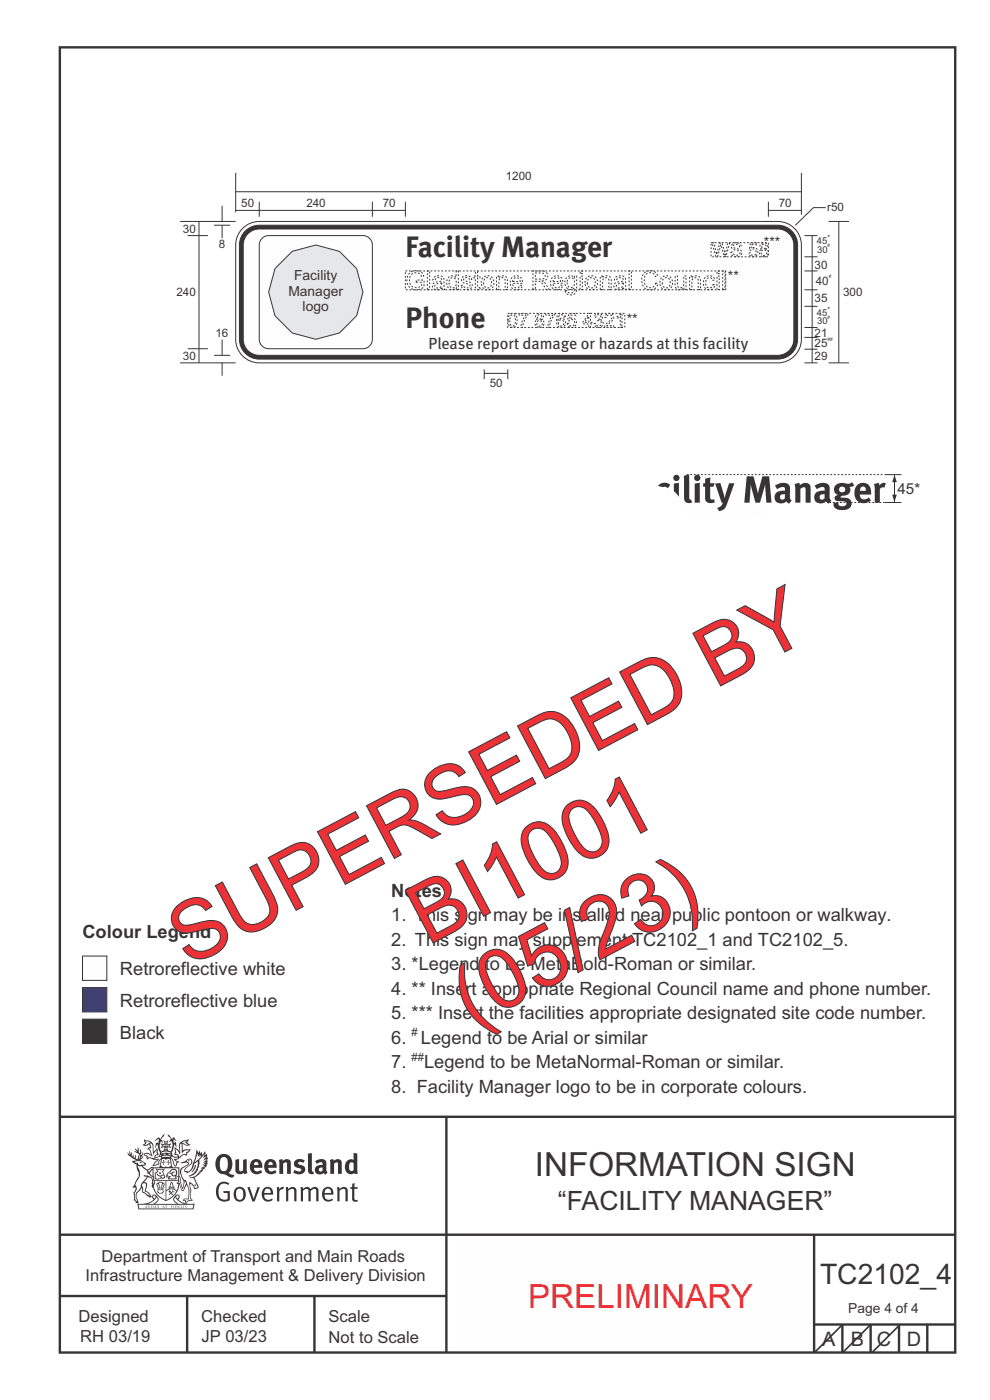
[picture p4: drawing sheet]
<svg xmlns="http://www.w3.org/2000/svg" width="210mm" height="297mm" viewBox="0 0 210 297" stroke-linecap="round" stroke-linejoin="round" font-family="sans-serif">
<path d="M12.7 236.9h189.8M94.7 236.8v50.1M12.7 261.9h190M12.7 274.9h82M39.7 274.9v12.1M66.7 274.9v12M172.7 261.9v25" fill="none" stroke="#373435" stroke-width=".51"/>
<g fill="#373435">
<path d="M47 245.6a2.55 2.55 0 0 0 0 2.7l.3 .1a.81 .81 0 0 0 1-.9v-.6a1.04 1.04 0 0 0-1.1-1.4zM46.3 245.2a1.82 1.82 0 0 1 2.1-.2 1.82 1.82 0 0 1 .9 1.9 2.29 2.29 0 0 1-.8 1.9l.7 .4h.5l-.2 .5a2.87 2.87 0 0 1-2-.6 2.12 2.12 0 0 1-1.7-3.1z" fill-rule="evenodd"/>
<path d="M49.9 246l.8-.1v2a.46 .46 0 0 0 .3 .6 .46 .46 0 0 0 .6-.3v-2.2l.7-.1v2.3l.2 .6-.5 .3-.3-.3a1.02 1.02 0 0 1-1.2 .3 1.02 1.02 0 0 1-.6-1.1z" fill-rule="evenodd"/>
<path d="M54 246.6l-.1 .6h.9a.49 .49 0 0 0-.2-.6 .49 .49 0 0 0-.6 0zM53.4 246.3a1.34 1.34 0 0 1 1.6-.3 1.34 1.34 0 0 1 .6 1.6v.1h-1.7a.77 .77 0 0 0 .5 .8 .77 .77 0 0 0 .9-.3l.3 .5a1.59 1.59 0 0 1-2 .1 1.59 1.59 0 0 1-.5-2z" fill-rule="evenodd"/>
<path d="M57 246.6l-.1 .6h1a.49 .49 0 0 0-.2-.6 .49 .49 0 0 0-.7 0zM56.4 246.3a1.34 1.34 0 0 1 1.6-.3 1.34 1.34 0 0 1 .7 1.6v.1h-1.8a.77 .77 0 0 0 .5 .8 .77 .77 0 0 0 .9-.3l.4 .5a1.59 1.59 0 0 1-2.1 .1 1.59 1.59 0 0 1-.5-2z" fill-rule="evenodd"/>
<path d="M59.2 246.1l.7-.2 .1 .4a.95 .95 0 0 1 1-.4 .95 .95 0 0 1 .7 .9v2.2h-.8v-2.2a.46 .46 0 0 0-.8 .1v2.1h-.8z" fill-rule="evenodd"/>
<path d="M62.6 246.3a1.75 1.75 0 0 1 2-.1l-.2 .5-.6-.2a.43 .43 0 0 0-.6 .3l.4 .3a1.04 1.04 0 0 1 1.2 1.1 1.04 1.04 0 0 1-1.4 .9l-1.2-.3 .3-.6 1 .3 .4-.3a.88 .88 0 0 0-1-.5l-.4-.3-.1-.3z" fill-rule="evenodd"/>
<path d="M65.3 244.8l.8-.2 .1 3.8 .3 .1 .1 .5a.88 .88 0 0 1-1-.1 .88 .88 0 0 1-.3-.9z" fill-rule="evenodd"/>
<path d="M67.8 247.8a.43 .43 0 0 0-.1 .7 .43 .43 0 0 0 .7-.2v-.6zM66.8 246.3a1.7 1.7 0 0 1 2.4 .1v1.9l.3 .4-.4 .5-.5-.4a1.03 1.03 0 0 1-1.7-.1 1.03 1.03 0 0 1 .8-1.5l.7-.1v-.4a.8 .8 0 0 0-1.2 .2z" fill-rule="evenodd"/>
<path d="M70 246.1l.7-.2 .1 .4a.95 .95 0 0 1 1-.4 .95 .95 0 0 1 .7 .9v2.2h-.8v-2.2a.46 .46 0 0 0-.8 .1v2.1h-.8z" fill-rule="evenodd"/>
<path d="M74.3 246.6a1.48 1.48 0 0 0 0 1.8h.5l.2-.2v-1.4l-.3-.2zM75 244.6l.8 .1 .1 4.3h-.7l-.1-.1a1.26 1.26 0 0 1-1.4 0 1.26 1.26 0 0 1-.5-1.4 1.29 1.29 0 0 1 .4-1.3 1.29 1.29 0 0 1 1.4-.1z" fill-rule="evenodd"/>
<path d="M46.4 251.1a1.72 1.72 0 0 1 2.3 0l-.3 .3a1.24 1.24 0 0 0-1.4-.2 1.24 1.24 0 0 0-.6 1.3 1.49 1.49 0 0 0 1.2 2l.7-.2v-1.2h-.8l-.1-.4h1.3v1.9a1.93 1.93 0 0 1-2.2-.1 1.93 1.93 0 0 1-.7-2.1l.2-.8z" fill-rule="evenodd"/>
<path d="M50.4 252.3a1.65 1.65 0 0 0 .2 2.2 .99 .99 0 0 0 1-1.4 .78 .78 0 0 0-.4-.8 .78 .78 0 0 0-.8 0zM50 252a1.33 1.33 0 0 1 1.6 0 1.33 1.33 0 0 1 .5 1.4 1.31 1.31 0 0 1-1.3 1.5 1.31 1.31 0 0 1-1.2-1.6v-.5z" fill-rule="evenodd"/>
<path d="M52.5 251.9l.4-.1 .9 2.6 .8-2.5h.5l-1.1 3h-.5z" fill-rule="evenodd"/>
<path d="M56.3 252.4l-.2 .7h1.3a.7 .7 0 0 0-.3-.8 .7 .7 0 0 0-.8 .1zM55.9 252.2a1.22 1.22 0 0 1 1.5-.2 1.22 1.22 0 0 1 .5 1.4h-1.8a.93 .93 0 0 0 .5 1.1 .93 .93 0 0 0 1.1-.3l.2 .3a1.43 1.43 0 0 1-1.8 .2 1.43 1.43 0 0 1-.6-1.7z" fill-rule="evenodd"/>
<path d="M58.7 251.9l.4-.1 .1 .5 .4-.4 .6-.1-.2 .5a.66 .66 0 0 0-.8 .7v1.9h-.4z" fill-rule="evenodd"/>
<path d="M60.6 251.9l.4-.1 .1 .5a.94 .94 0 0 1 1-.5 .94 .94 0 0 1 .8 .8v2.3h-.5l-.1-2.6a.81 .81 0 0 0-1.2 .3v2.3h-.4z" fill-rule="evenodd"/>
<path d="M63.7 251.9l.5-.1 .1 .4 .4-.3a.78 .78 0 0 1 1.1 .4 .9 .9 0 0 1 1-.5 .9 .9 0 0 1 .8 .8v2.3h-.5l-.1-2.5a.67 .67 0 0 0-1.1 .3v2.2h-.5v-2.4l-.4-.3-.7 .4v2.3h-.5z" fill-rule="evenodd"/>
<path d="M69 252.4l-.1 .7h1.3a.7 .7 0 0 0-.3-.8 .7 .7 0 0 0-.9 .1zM68.7 252.2a1.22 1.22 0 0 1 1.5-.2 1.22 1.22 0 0 1 .5 1.4h-1.8a.93 .93 0 0 0 .4 1.1 .93 .93 0 0 0 1.2-.3l.1 .3a1.44 1.44 0 0 1-1.7 .2 1.44 1.44 0 0 1-.6-1.7z" fill-rule="evenodd"/>
<path d="M71.4 251.9l.5-.1 .1 .5a.94 .94 0 0 1 1-.5 .94 .94 0 0 1 .8 .8v2.3h-.5l-.1-2.6a.81 .81 0 0 0-1.2 .3v2.3h-.4z" fill-rule="evenodd"/>
<path d="M74.7 251.1l.5-.1v.9h.7l-.1 .3h-.6v2.2l.1 .1h.5l.1 .3a.75 .75 0 0 1-1.2-.5v-2.1h-.4v-.3h.4z" fill-rule="evenodd"/>
<path d="M30.8 242.1l1.1 .3-.9 .5h-.4l.6-.6zM31.8 242.6h.2a2.44 2.44 0 0 1 .4 1.9l.1 .5 .7-1-.1 .6 .3 .3a.57 .57 0 0 0-.6 .7l-1-.1-.5 .2 .2-.5-.8-.3 .7-.1 .9 .5 .1-.1-.6-1.3-.2-.2 .5-.1zM30.7 241.6l-.1 .5 .2 .3-.6 .5a1.04 1.04 0 0 0 1.4-.2l.2 .7-.3 .1-.2 .4a.94 .94 0 0 1 .8 1l-.2-.1a1.16 1.16 0 0 0-1.5 0l.3 .4 .4 .1 .1 .6 .2 .1 .1-.2a.94 .94 0 0 1 1.1 .2h.8l-1.2 1.3a1.13 1.13 0 0 0 1.2-.2l.4-.1-.1-.4 .5-.8a.83 .83 0 0 0-.6 1.1l-.3-.1-.7 .4 1.1-1.4-.5 .1-.5-.1 1.3-.5-.1-.1-.9 .4v-.4l.2-.1 .3 .1 .1-.3-.2-.5v-.5l-.1-.4-.7 1v-.8a1.42 1.42 0 0 0-1.6-1.8z" fill-rule="evenodd"/>
<path d="M38.5 242.4l.5-.3 .7-.1-.6 .4 .8 .5h-.3zM38.3 242.7l.2-.1 .1 2a1.69 1.69 0 0 1 1.6-.6l-.8 .5 .1 .4a1.1 1.1 0 0 0-1.5 .6l-.1-.4-.2-.2-.5-.1 .3-.4-.3-.6a1.42 1.42 0 0 1 .8 1.1l.2-.2zM37.1 243.3l.1 1.1-.2 .2 .1 .5h.5l.1 .2a.96 .96 0 0 1-1.1-.2l-.1 .2a1.06 1.06 0 0 0 1.3 .2v.1a.72 .72 0 0 1-1 .2l.3 .4 .6 .3-.4 .1-.1 .7-.2-.3-.4-1.1-.4-.4 .4 .8a1.54 1.54 0 0 0 .7 1.2l.2-.2a.58 .58 0 0 1 .4-.8l.2-.2h-.3l-.5-.2 .9-.5a.93 .93 0 0 1 1.2-.6v.2l.2-.1 .1-.5a.99 .99 0 0 0 .7-.9l-1.3 .2-.3 .2-.1-1.4 .9 .4 .9-.3-.4-.1-.5-.3 .4-.8-.6 .3a1.46 1.46 0 0 0-1.4 2.1v.3l-.2-.4z" fill-rule="evenodd"/>
<path d="M35.6 246.1l.2 .1-.1 .3 .4 .1h-.4v.5l-.1-.5-.3-.1h.3z" fill-rule="evenodd"/>
<path d="M34.6 246.1l.2 .1v.3h.3l-.3 .1-.1 .5v-.5h-.4l.4-.1z" fill-rule="evenodd"/>
<path d="M34.3 246a.57 .57 0 0 1 .9 .2 .57 .57 0 0 1 .9-.2l.2 1.4h-.2a.57 .57 0 0 1-.9 0 .69 .69 0 0 1-1.1 0zM34.2 245.2l-.3 2.2-.2 .3h3l-.2-.3-.3-2.2h-.2v.3l-.8-.1-.8 .1v-.3z" fill-rule="evenodd"/>
<path d="M34.2 249.6a.3 .3 0 0 0 .6 0 .3 .3 0 0 0-.6 0zM33.3 248.1l.3 .3-.3 .4a.79 .79 0 0 0 0 1.3l.8-.3-.1-.2a.55 .55 0 0 1-.7-.6l.1-.1 .2 .3 .3 .2 .8-.2-.4-.7 .4-.4-.7 .2zM33 247.9l1.1 .2 .9-.2-.4 .6 .4 1.2a.56 .56 0 0 1-.8 .3h-.2a.73 .73 0 0 1-.9 .2 .73 .73 0 0 1-.3-1v-.4l.6-.4z" fill-rule="evenodd"/>
<path d="M35.6 249l.7-.4a.58 .58 0 0 1 1-.2 .58 .58 0 0 1-.4 1l-.3-.4a.43 .43 0 0 1 .6-.3v-.1a.57 .57 0 0 0-.8 .2h-.2l-.3 .1 .4 .2a.55 .55 0 0 0 .9 .4v.5h-1.3l.3-.4-.1-.2-.6 .2 .2-.3-.2-.1zM35.4 249l-.1 .2a.39 .39 0 0 0 .2 .6l.3-.1-.2 .5h1.9l-.1-.8a.86 .86 0 0 0-.1-1.3 .86 .86 0 0 0-1.3 .4z" fill-rule="evenodd"/>
<path d="M36 251.9h.8v.3h-.8zM36.4 250.9l.2 .9h-.4zM36.4 250.7l-.3 .5-.1 .6h-.2v.4l-.7 .4 .2 .1a1.48 1.48 0 0 1 2.1 .1l.2-.1-.6-.5v-.4h-.2l-.1-.6z" fill-rule="evenodd"/>
<path d="M35.8 252.6h.4l.1 .4 .3-.3-.2-.2a.38 .38 0 0 1 .5 .5l-.2-.2-.3 .3 .3 .2-.3 .3-.1-.4-.4 .3-.1-.1 .4-.3-.1-.2-.2 .1z" fill-rule="evenodd"/>
<path d="M34.5 251.2h.2v.2l-.2 .6h-.2zM33.6 252.4h.9v.2a.55 .55 0 0 1-.8 .4v-.1l-.2-.1zM33.4 251.2h.2l.2 .8h-.2zM33.6 252.1h.8l.1 .2h-.8zM33.8 250.9h.5l-.2 1.1h-.1zM33.3 251l-.1 .3 .3 1.1a.48 .48 0 0 0-.1 .5 .48 .48 0 0 0 .5 .3h.5a.49 .49 0 0 0 .2-.8l.3-1.1-.1-.3a1.42 1.42 0 0 0-1.5 0z" fill-rule="evenodd"/>
<path d="M33.7 248.7h.4l.1 .3h-.3z" fill-rule="evenodd"/>
<path d="M41.3 247.2l.3-.1-.2 .8-.6 .7h-.2l.5-.6z" fill-rule="evenodd"/>
<path d="M39.7 246.2l.3-.2 .5 .2a.88 .88 0 0 1-.6 1.1 1.22 1.22 0 0 0-.8 1.3l.5 .1a.72 .72 0 0 0 .9-.3l.5-.9 .2-.6 .8-.5v.2a2.85 2.85 0 0 1-2 2.8l.1 .1a2.13 2.13 0 0 0 1.9-1.4v-.3a2.01 2.01 0 0 0 .3-1.7l1.1-1.3-.4 1 .7-.5-.7 .9 .8-.4-.8 .9 .7-.2-.9 .6 .8-.2-.8 .5h.7l-.8 .3 .3 .1-.4 .1 .2 .3h-.4l.2 .3h-.4l.1 .2h-.1a2.16 2.16 0 0 1-2 1.1l.1 .1h.4a.76 .76 0 0 1 .7 .8l.5 1.2-.6 .1a1.45 1.45 0 0 0-1.1-1.3l.2 1.8-.1 1.9 .4 .2a1.07 1.07 0 0 0-1.2 .4v-.2l-.5-.2a.87 .87 0 0 1 1.1-.1v-.8a4.4 4.4 0 0 0-.6-3l-.1-.4-.2 .1a2.16 2.16 0 0 1-.7-2.2l.3-.4 1.2-.8a.55 .55 0 0 0-.4-.7zM37.8 249.6a.76 .76 0 0 1 .3 1l.6 1.6 .4-1.6 .2 .1a.61 .61 0 0 1-.1 .9l-.3 .8-.2 .1-.7-1.7-.3 .2a1.18 1.18 0 0 0 .1-1.4zM41.8 244.6l.2 .8 .3-.5v.6l.4-.5a1.9 1.9 0 0 1-1.2 1.4l-.3 .3zM38.2 246.7l1.4-.1 .2 .1v.3l-.5 .3a1.26 1.26 0 0 0-.9 1.9l.2 .7a1.84 1.84 0 0 1 .1 2l-.4-1.3a.96 .96 0 0 0-.4-1.2l-.4 .2a.78 .78 0 0 1 0 1.3l.1 .2 .4 .1 .4 1.1a.38 .38 0 0 0 .2 .3 .38 .38 0 0 0 .4 0l.6-1.2a2.94 2.94 0 0 1 .4 2.5l-.1 .4h-.8l-.3 .3v.2h.4l.1 .4 .2 .1a1.02 1.02 0 0 1 1.3-.5v-.4l-.3-.1 .1-1.8-.3-1.4 .1 .1a1.14 1.14 0 0 1 .8 .9 .63 .63 0 0 0 .8-.1 .63 .63 0 0 0-.2-.9l-.6-1.3 .9-.6 .2-.3h.3l-.1-.2 .4-.1-.1-.2h.3l-.1-.4h.5l-.2-.2 .6-.4v-.2h-.2l.4-.5h-.3l.3-.5-.4 .1 .4-.5v-.3l-.3 .1 .2-.6-.1-.2-.4 .3v-.9l-.6 .9-.2-.8-.2 .5-.3-.8-.1 .7-.5-.8-.1 1.3-.6 1.9a1.81 1.81 0 0 1-1 1.5l-.6-.2a1.75 1.75 0 0 1 1.1-1.3 .75 .75 0 0 0 .1-1.2 .75 .75 0 0 0-1.2 .4z" fill-rule="evenodd"/>
<path d="M41.2 251.3h.3l.2 .2h-.4z" fill-rule="evenodd"/>
<path d="M29.4 255.6h11.6l-.1 .8h-11.4zM31.3 255.4l.5-.2a2.48 2.48 0 0 0 1.4-1.3l.3 .6-.5 .6-.5 .3zM32.5 253.7l.3-.1 .2 .1-.3 .6zM37.2 253.9a2.65 2.65 0 0 0 1.8 1.5h-1.1l-.5-.3-.5-.6zM37.4 253.7l.2-.1 .3 .1-.3 .6zM29.2 255.3l.1 1.3h11.8l.2-1.1-.2-.2a4.1 4.1 0 0 1-3.3-.8l.3-.4-.1-.6a1.06 1.06 0 0 0-1.3 .9l.2 .5 .6 .5h-4.7l.3-.2a.84 .84 0 0 0 .6-.7 .84 .84 0 0 0-.5-.8l-.3-.3-.5 .1-.1 .6 .3 .4a4.2 4.2 0 0 1-3.4 .8z" fill-rule="evenodd"/>
<path d="M31 255.8l.1 .3h-.2zM31 255.7l-.3 .5 .4-.1 .2 .1z" fill-rule="evenodd"/>
<path d="M31.3 255.7h.3v.5a.25 .25 0 0 0 .2-.2 .25 .25 0 0 0-.1-.3h.1a.29 .29 0 0 1 0 .5 .29 .29 0 0 1-.4 0 .29 .29 0 0 1 0-.5z" fill-rule="evenodd"/>
<path d="M32.2 255.8a.22 .22 0 0 1 .3 .2 .22 .22 0 0 1-.3 .2zM32 255.7l.1 .5a.33 .33 0 0 0 .4 0 .33 .33 0 0 0 0-.5 .33 .33 0 0 0-.5 0z" fill-rule="evenodd"/>
<path d="M32.9 255.8l.1 .3h-.2zM32.9 255.7l-.2 .5 .3-.1 .2 .1z" fill-rule="evenodd"/>
<path d="M33.3 255.7h.2l.1 .2 .2-.2-.2 .2 .2 .3-.3-.2-.1 .2h-.1l.2-.2z" fill-rule="evenodd"/>
<path d="M34.7 255.8l.1 .3h-.2zM34.7 255.7l-.3 .5 .4-.1 .2 .1z" fill-rule="evenodd"/>
<path d="M35 255.7h.5l-.2 .1v.4h-.2l.1-.4z" fill-rule="evenodd"/>
<path d="M36.2 255.7h.3l-.1 .1v.1h.1l-.1 .1v.2h-.2z" fill-rule="evenodd"/>
<path d="M36.7 255.7h.2v.5h-.2z" fill-rule="evenodd"/>
<path d="M37.3 255.8a.22 .22 0 0 1 .3 .2 .22 .22 0 0 1-.3 .2zM37.1 255.7v.5a.33 .33 0 0 0 .5 0 .33 .33 0 0 0 0-.5 .33 .33 0 0 0-.5 0z" fill-rule="evenodd"/>
<path d="M37.8 255.7h.4l-.2 .1v.1h.1l-.1 .1v.2h.2h-.4z" fill-rule="evenodd"/>
<path d="M38.4 255.7h.2l-.1 .4 .2 .1h-.3z" fill-rule="evenodd"/>
<path d="M38.9 255.7h.2v.5h-.2z" fill-rule="evenodd"/>
<path d="M39.3 255.7h.2l-.1 .1 .2 .3-.2 .1h-.1v-.1h.2z" fill-rule="evenodd"/>
<path d="M34.2 244.6a1.51 1.51 0 0 1 2 .2 2.67 2.67 0 0 0-2.1 0zM35.7 244.8l.4 .1 .1 .3-.4-.2zM34.6 244.8l.5-.1 .1 .2-.4 .1zM34 245l.3 .1-.3 .1zM34.9 244.1l.3-.2 .3 .2zM34.9 242.8h.2v.4h-.2zM35 242.3l.2 .1 .2-.1-.1 .3h-.2zM35.1 243.5h.2l.1 .3-.2-.1-.2 .1zM35.3 242.8h.2v.4h-.2zM34.4 242.8l.3 .1 .1 .3-.4 .1 .2-.2zM35.7 242.9l.3-.1-.2 .3 .2 .2-.4-.1zM32.7 242.1l1-.5-.1 1-.2-.2-.3 .1-.3 1.1 .5-.9 .3 .8a1.84 1.84 0 0 1 .2 1.8l.4 .1a2.48 2.48 0 0 1 2.2 0l.2-.3-.2-.6 .7-1.8 .4 .7-.2-1.1h-.2l-.2 .2v-.9l.6 .5-.6-.8-.3 .1-.1 .4-.5-.9-.5-.3 .2 .4 .6 .6-.5 .8 .4-.4a2.06 2.06 0 0 1 0 2.3l-.5-.2-.2-.6 .1-.1 .8 .2-.4-.5 .4-.5-.7 .2-.2-.2 .2-.7-.5 .3-.5-.3 .2 .7-.2 .2-.7-.2 .4 .5-.4 .5 .8-.2 .1 .1-.2 .6-.5 .2a2.02 2.02 0 0 1 0-2.2l.3 .5-.1-.7-.3-.1 .8-1.2-.4 .3-.5 .8-.2-.3a.8 .8 0 0 0-.8 .5z" fill-rule="evenodd"/>
<path d="M29.2 247.2l.3 .2a.61 .61 0 0 1 .8 .4l.3 .2a.8 .8 0 0 1 .6 1l.4 .1 .5 .5a1 1 0 0 1 .5 1.1l-.1 .6v-.4h-.1a.96 .96 0 0 0-.8-1.3l-.2-.2h-.7l-.1-.2-.1 .1 .1 .3h.6l-1.2 1.4-.2 .9-.4 .6a1.33 1.33 0 0 0-.5 1.9l.2 .5a1.26 1.26 0 0 1-.5-1.5l-.1-.3a1.56 1.56 0 0 0 .4-1.8l-.3 .3 .2-.6a3.2 3.2 0 0 0 .7-2.9zM30.4 251h.4a2.06 2.06 0 0 1-.1 1.7l.7 .5 .4 .4-.6-.1-.8-.6-.1-1a.51 .51 0 0 1 .1-.9zM28.6 246.5a1.52 1.52 0 0 1 2.1 .5l-1.1 .2-.2-.1-.1-.5-.5 .1zM27.5 244.1v.9l-.3-.4h-.1a3.1 3.1 0 0 0 1.9 1.6h-1l.5 .7 .5 .1 .1 1.1a1.84 1.84 0 0 1-.3 2.5l-.4 .9-.3 .3 .2 .2 .4-.2 .1 .5-.2 .4-.3 .2 .1 1.8 .2-.1 .3 .6h.1h.4l-.1-.5a1.3 1.3 0 0 1-.1-1.7l.9-1 .1 1 .6 .3 .5 .5 .1-.1 .2 .3h.5a1.85 1.85 0 0 0-1.2-1.4l.1-.3a1.39 1.39 0 0 0 0-1.4l-.5-.1 .5-.6a.66 .66 0 0 1 .9-.4 .66 .66 0 0 1 .3 .9l-.1 .5 .2-.1v.1l-.1 .3 .2 .5 .1-.2a2.24 2.24 0 0 0 .1-2.2 .73 .73 0 0 1-.7-.7 .73 .73 0 0 1 .6-.8v-.2a.94 .94 0 0 0-.9 .9 .48 .48 0 0 1-.1-.6 .48 .48 0 0 1 .5-.3l.5-.2a.51 .51 0 0 0-.8 .2l-.5 .2-1-.8 .6-.1 .2-.4-1.2-.7 .5-.5v-.3l-.5 .4 .1-.2a.69 .69 0 0 0 .2-1.1v.5l-.2 .2v-1l-.3-.2 .1 .5-.1 .2-.4-1.2v.7l-.6-.4 .5 .7-.6-.2 .3 .2a1 1 0 0 1 .7 1.5l-.2-.8v.8l-.5-.2v-.7l-.2 .6-.2-.1-.1-.6-.2 .5-.2-.3 .1-.7-.2 .5z" fill-rule="evenodd"/>
<path d="M29.6 246.6l.2-.2 .3 .3z" fill-rule="evenodd"/>
<path d="M32.4 247.6h5.6v2.1l-.2-.1v-1.8h-5.2v2.6h5.2v-.8l.1 .2-.1 1.1v-.4h-2.5v4a4.1 4.1 0 0 0 2.6-3.5l.1-.1a4 4 0 0 1-2.8 3.9 4.2 4.2 0 0 1-2.8-4.7l.1 1.2 .1-.1a3.8 3.8 0 0 0 2.5 3.3v-4h-2.5l-.2-.8z" fill-rule="evenodd"/>
<circle cx="40" cy="246.2" r=".17"/>
</g>
<path d="M12.7 10h189.9v276.9h-189.9z" fill="none" stroke="#373435" stroke-width=".51"/>
<path d="M17.5 209.5h5.2v5.2h-5.2z" fill-rule="evenodd" fill="#3e4095" stroke="#373435" stroke-width=".21"/>
<path d="M17.5 202.8h5.2v5.2h-5.2z" fill-rule="evenodd" fill="#fefefe" stroke="#373435" stroke-width=".21"/>
<path d="M17.5 216.2h5.2v5.2h-5.2z" fill-rule="evenodd" fill="#373435" stroke="#373435" stroke-width=".21"/>
<path d="M51.2 48.8a5 5 0 0 1 3.8-1.8h110a5 5 0 0 1 5 5v20a5 5 0 0 1-5 5h-110a5 5 0 0 1-5-5v-20a5 5 0 0 1 1.2-3.2z" fill-rule="evenodd" fill="#fefefe" stroke="#373435" stroke-width=".21"/>
<path d="M52.3 48.8a4.2 4.2 0 0 1 2.7-1h110a4.2 4.2 0 0 1 4.2 4.2v20a4.2 4.2 0 0 1-4.2 4.2h-110a4.2 4.2 0 0 1-4.2-4.2v-20a4.2 4.2 0 0 1 1.5-3.2z" fill-rule="evenodd" fill="#373435" stroke="#373435" stroke-width=".21"/>
<path d="M52.6 49.6a3.4 3.4 0 0 1 2.4-1h110a3.4 3.4 0 0 1 3.4 3.4v20a3.4 3.4 0 0 1-3.4 3.4h-110a3.4 3.4 0 0 1-3.4-3.4v-20a3.4 3.4 0 0 1 1-2.4z" fill-rule="evenodd" fill="#fefefe" stroke="#373435" stroke-width=".21"/>
<path d="M86 57.5h67.9v4h-67.9zM150.8 51.5h12.2v3h-12.2zM107.7 66.5h24.8v3h-24.8z" fill="none" stroke="#373435" stroke-width=".21" stroke-dasharray=".4 .4" stroke-linecap="butt"/>
<path d="M55.6 50.6l.9-.5 .5-.1h20a2.01 2.01 0 0 1 2 2v20a2.01 2.01 0 0 1-2 2h-20a2.01 2.01 0 0 1-2-2v-20l.1-.5z" fill="none" stroke="#373435" stroke-width=".21"/>
<path d="M60.2 55.1l1.8-1.8 5-1.3 5 1.3 3.7 3.7 1.3 5-1.3 5-3.7 3.6-2.5 .7-2.5 .7-5-1.4-3.7-3.6-1.3-5 1.3-5z" fill-rule="evenodd" fill="#e6e7e8" stroke="#373435" stroke-width=".21"/>
<g fill="none" stroke="#373435" stroke-width=".21">
<path d="M50 36.7v8.3M170 36.7v8.9M38.2 47h11.8M39.8 50h4.3M42.2 47v30M45.4 47.8h3.4M47.1 43.6v3.4M47.1 47.8v2.7M50 44.6h36M50 40.7h120M55 42.8v3.2M79 42.8v3.2"/>
<path d="M86 42.8v3.2M163 44.6h7M163 42.8v3.2M170.6 50h2.8M170.6 54.5h2.8M170.6 57.5h2.8M172.3 50v27M175.2 44h-2.7l-3.8 3.8M175.8 47h4.3M177.9 47v30M38.2 77h11.8M39.8 74h4.3"/>
<path d="M45.4 75.4h3.4M47.1 72v3.4M47.1 77v2.7M102.7 79.2h5M102.7 78.4v2M107.7 78.4v2M170.6 77h2.8M170.6 65h2.8M170.6 69.5h2.8M170.6 61.5h2.8M170.6 71.6h2.8M170.6 74.1h2.8"/>
<path d="M175.8 77h4.3M189.7 100.7v5.8"/>
</g>
<g fill="#373435">
<path d="M189.3 104.9h.9l-.5 1.6z"/>
<path d="M189.7 100.7l.5 1.6h-.9z"/>
</g>
<path d="M187.6 100.7h3.6M187.6 106.6h3.6" fill="none" stroke="#373435" stroke-width=".21"/>
<path d="M145.7 100.7h41.9M175.9 106.6h11.7" fill="none" stroke="#373435" stroke-width=".21" stroke-dasharray=".4 .4" stroke-linecap="butt"/>
<path d="M146.2 102.3l.7 .1a18.6 18.6 0 0 0 6.2 1.1 18.3 18.3 0 0 1 8.7 3.3l.5 .6 .2 .7-.2 .6a7.2 7.2 0 0 1-4.1 1.4 33 33 0 0 1-10.3-.2 4.2 4.2 0 0 1-2.8-2.7v-.6l.4-1a6.2 6.2 0 0 0 .7-3.3z" fill-rule="evenodd" fill="#fefefe" stroke="#fefefe" stroke-width=".21"/>
<path d="M139.7 102.9l-.1 .2 1.1 .3 .5-.1 .5 .3 .5-.7a1.78 1.78 0 0 0-2.5 0zM142.9 102.6v1.6l1.1 1.2v-3zM142.8 101.4a.67 .67 0 0 0 1.3 0 .67 .67 0 0 0-1.3 0zM145 100.9l.1 4.3a1.18 1.18 0 0 0 .4 1.3 1.18 1.18 0 0 0 1.3 .1l-.2-.6h-.2l-.2-.3-.1-5zM147.4 102.6v4h1v-4.2zM147.2 101.4a.7 .7 0 0 0 1.4 0 .7 .7 0 0 0-1.4 0zM149.6 101.5v1h-.4v.8h.4v2.2a1.15 1.15 0 0 0 .5 1.1 1.15 1.15 0 0 0 1.2 .1l.3-.1-.1-.7-.2 .1a.48 .48 0 0 1-.6-.1 .48 .48 0 0 1-.1-.6v-2h.7l.3-.8h-1l.1-1.2zM151.7 102.6l1.4 4h.2l-.4 .8-.8 .3 .4 .7h.2a1.95 1.95 0 0 0 1.6-1.7l1.5-4.2h-1.1l-1 3.2-.9-3.2zM158.4 101l-.5 5.6h1.1l.2-3.9 1.1 3.9h.9l1.1-3.9 .3 3.9h1.1l-.5-5.6h-1.5l-.9 3.7-1-3.7zM164.4 103l.4 .8a1.28 1.28 0 0 1 1.7-.2v.5a1.64 1.64 0 0 0-2.1 2 1.55 1.55 0 0 0 2.4 .2l.6 .5 .5-.6-.3-.5v-1.8a1.33 1.33 0 0 0-.6-1.3 1.33 1.33 0 0 0-1.4-.1zM165.5 105.1l1-.3v.9a.57 .57 0 0 1-.8 .2 .57 .57 0 0 1-.2-.8zM168.6 102.7l.1 1v2.9h1.1v-2.9a.6 .6 0 0 1 .5-.3 .6 .6 0 0 1 .6 .3v2.9h1v-3a1.26 1.26 0 0 0-.8-1.1 1.26 1.26 0 0 0-1.4 .4l-.2-.5zM172.8 103l.5 .8a1.29 1.29 0 0 1 1.6-.2v.5a1.64 1.64 0 0 0-2.1 2 1.55 1.55 0 0 0 2.4 .2l.6 .5 .6-.6-.4-.5v-1.8a1.33 1.33 0 0 0-.5-1.3 1.33 1.33 0 0 0-1.5-.1zM174 105.1l.9-.3v.9a.57 .57 0 0 1-.8 .2 .57 .57 0 0 1-.1-.8zM177.2 103a1.23 1.23 0 0 0 .6 2 .7 .7 0 0 0-.8 .8 .7 .7 0 0 0 1 .5h.8a.55 .55 0 0 1 .8 .6 .55 .55 0 0 1-.8 .5h-.2a.59 .59 0 0 1-.8-.6l.1-.2h-1a1.13 1.13 0 0 0 1.2 1.6 2.09 2.09 0 0 0 2.5-1.1 1.3 1.3 0 0 0-1.6-1.5h-.7v-.2l.4-.3a1.28 1.28 0 0 0 1.4-.4 1.28 1.28 0 0 0 .1-1.4h.5l.5-.3-.5-.7-.7 .3a3.2 3.2 0 0 0-2.8 .4zM178 103.9a.65 .65 0 0 1 1.3 0 .65 .65 0 0 1-1.3 0zM181.8 103a2.22 2.22 0 0 0-.4 2.5 2.22 2.22 0 0 0 2.2 1.2l1.1-.5-.4-.7a1.04 1.04 0 0 1-1.2 .5 1.04 1.04 0 0 1-.7-1.1h2.4a1.98 1.98 0 0 0-1.5-2.5l-1 .2zM182.6 103.4a.65 .65 0 0 1 .8-.1 .65 .65 0 0 1 .3 .8h-1.3zM185.4 102.7l.1 .9 .1 3h1v-2.9l.5-.3 .5 .1 .3-1a1.07 1.07 0 0 0-1.4 .5l-.1-.6z" fill-rule="evenodd" fill="#373435"/>
<path d="M96.9 267.8h74" fill="none" stroke="#373435" stroke-width=".21"/>
<path d="M172.7 281h30M178.7 281v6M184.7 281v6M190.7 281v6M196.7 281v6" fill="none" stroke="#373435" stroke-width=".51"/>
<path d="M178.7 281l-6 6M184.7 281l-6 6M190.9 281l-6 6" fill="none" stroke="#373435" stroke-width=".35"/>
<path d="M96.7 262.7h74.4v23.7h-74.4z" fill-rule="evenodd" fill="#fefefe"/>
<g font-size="17.6" fill="#ed3237">
<text x="90.7" y="200.6" transform="rotate(-28 90.7 200.6)">BI1001</text>
<text x="40" y="205.2" transform="rotate(-28 40 205.2)">SUPERSEDED BY</text>
<text x="100" y="218.1" transform="rotate(-28 100 218.1)">(05/23)</text>
</g>
<text font-size="7.1" fill="#373435" x="113.4" y="249.4">INFORMATION SIGN</text>
<text font-size="7.1" fill="#ed3237" x="112" y="277.6">PRELIMINARY</text>
<g font-size="6.2" fill="#373435">
<text x="86" y="54.5">Facility Manager</text>
<text x="86" y="69.6">Phone</text>
</g>
<text font-size="6" fill="#373435" x="173.9" y="272.3">TC2102_4</text>
<text font-size="5.6" fill="#373435" x="118.4" y="256.7">“FACILITY MANAGER”</text>
<text font-size="5.5" fill="#373435" x="86" y="61.4">Gladstone Regional Council</text>
<g font-size="4.2" fill="#373435">
<text x="174.4" y="285.6">A</text>
<text x="180.5" y="285.6">B</text>
<text x="186" y="285.6">C</text>
<text x="192.3" y="285.6">D</text>
</g>
<text font-size="4.1" fill="#373435" x="151" y="54.4">WS 58</text>
<text font-size="4.1" fill="#fefefe" x="107.6" y="69.4">07 8765 4321</text>
<g font-size="3.9" fill="#373435">
<text x="83" y="190.2">Notes:</text>
<text x="83" y="195.4">1. This sign may be installed near public pontoon or walkway.</text>
<text x="17.5" y="199">Colour Legend</text>
<text x="83" y="200.6">2. This sign may supplement TC2102_1 and TC2102_5.</text>
<text x="25.5" y="206.7">Retroreflective white</text>
<text x="83" y="205.8">3. *Legend to be MetaBold-Roman or similar.</text>
<text x="25.5" y="213.6">Retroreflective blue</text>
<text x="83" y="211">4. ** Insert appropriate Regional Council name and phone number.</text>
<text x="25.5" y="220.4">Black</text>
<text x="83" y="221.5">6.</text>
<text x="83" y="216.3">5. *** Insert the facilities appropriate designated site code number.</text>
<text x="89.3" y="221.5">Legend to be Arial or similar</text>
<text x="83" y="226.7">7.</text>
<text x="90" y="226.7">Legend to be MetaNormal-Roman or similar.</text>
<text x="83" y="231.9">8. Facility Manager logo to be in corporate colours.</text>
</g>
<g font-size="3.5" fill="#373435">
<text x="21.6" y="267.8">Department of Transport and Main Roads</text>
<text x="18.2" y="271.8">Infrastructure Management &amp; Delivery Division</text>
<text x="16.7" y="280.4">Designed</text>
<text x="42.7" y="280.4">Checked</text>
<text x="69.7" y="280.4">Scale</text>
<text x="154.3" y="276.1">24/03/23</text>
<text x="17" y="284.8">RH 03/19</text>
<text x="42.8" y="284.8">JP 03/23</text>
<text x="69.7" y="284.9">Not to Scale</text>
</g>
<text font-size="3.4" fill="#373435" x="90.9" y="74.1">Please report damage or hazards at this facility</text>
<text font-size="3.2" fill="#373435" x="190.4" y="104.8">45*</text>
<g font-size="3" fill="#373435">
<text x="162" y="52.3">***</text>
<text x="154.4" y="59.7">**</text>
<text x="132.9" y="68.8">**</text>
</g>
<g font-size="2.9" fill="#373435">
<text x="62.4" y="59.4">Facility</text>
<text x="61.2" y="62.7">Manager</text>
<text x="64.2" y="66">logo</text>
<text x="179.9" y="278.4">Page 4 of 4</text>
</g>
<g font-size="2.5" fill="#373435">
<text x="107.3" y="38.2">1200</text>
<text x="51.2" y="43.9">50</text>
<text x="65" y="43.9">240</text>
<text x="81.2" y="43.9">70</text>
<text x="165.2" y="43.9">70</text>
<text x="175.5" y="44.7">r50</text>
<text x="38.8" y="49.4">30</text>
<text x="46.4" y="52.6">8</text>
<text x="172.8" y="57">30</text>
<text x="37.4" y="62.9">240</text>
<text x="172.8" y="64.1">35</text>
<text x="173.1" y="60.4">40</text>
<text x="178.8" y="62.9">300</text>
<text x="45.7" y="71.4">16</text>
<text x="172.8" y="71.4">21</text>
<text x="38.8" y="76.4">30</text>
<text x="172.8" y="76.4">29</text>
<text x="172.8" y="73.7">25</text>
<text x="103.9" y="82.1">50</text>
</g>
<g font-size="2.4" fill="#373435">
<text x="87.3" y="219.8">#</text>
<text x="87.3" y="225">##</text>
</g>
<g font-size="2" fill="#373435">
<text x="173.3" y="51.9">45</text>
<text x="173.3" y="53.6">30</text>
<text x="173.3" y="67">45</text>
<text x="173.3" y="68.8">30</text>
</g>
<g font-size="1.5" fill="#373435">
<text x="175.5" y="50.9">*</text>
<text x="175.5" y="66.1">*</text>
</g>
<g font-size="1" fill="#373435">
<text x="175.6" y="52.5">#</text>
<text x="175.8" y="59.1">#</text>
<text x="175.6" y="67.6">#</text>
<text x="175.5" y="72.4">##</text>
</g>
</svg>
